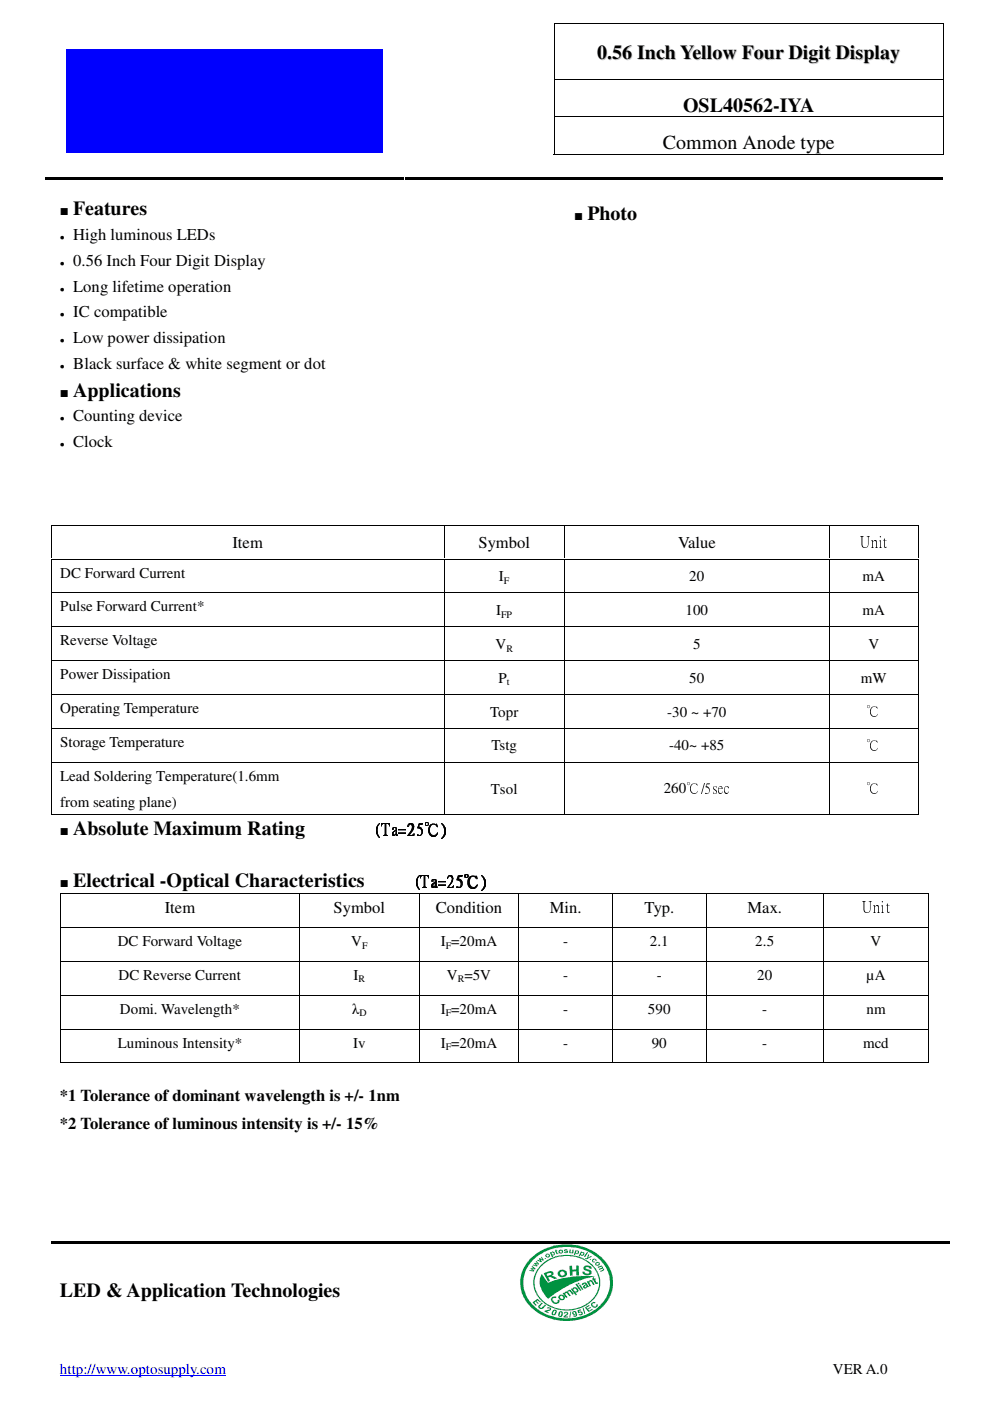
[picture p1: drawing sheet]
<svg xmlns="http://www.w3.org/2000/svg" width="210mm" height="297mm" viewBox="0 0 210 297" stroke-linecap="round" stroke-linejoin="round" font-family="sans-serif">
<path d="M12.7 291.6h35.2" fill="none" stroke="#00f" stroke-width=".21"/>
<path d="M117.4 5h.2v.2h-.2zM117.4 16.7h.2v.2h-.2zM199.9 5h.2v.2h-.2zM199.9 16.7h.2v.2h-.2zM117.4 24.7h.2v.1h-.2zM199.9 24.7h.2v.1h-.2z" fill="#000"/>
<path d="M117.5 5.2v11.5M117.5 16.9v7.8M117.6 5.1h82.3M117.6 16.8h82.3M200 5.2v11.5M200 16.9v7.8M117.5 24.8v7.8M117.6 24.8h82.3M200 24.8v7.8" fill="none" stroke="#000" stroke-width=".21"/>
<path d="M14 10.4h67.2v22h-67.2z" fill-rule="evenodd" fill="#0000fe"/>
<g fill="#000">
<path d="M9.7 37.6h75.9v.5h-75.9zM85.9 37.6h.5v.5h-.5zM86.4 37.6h30.9v.5h-30.9zM117.3 32.6l.1 .2zM117.4 32.6h.2v.2h-.2zM117.6 37.6h.5v.5h-.5zM118.1 37.6h81.8v.5h-81.8zM199.9 32.6h.2v.2h-.2zM10.8 111.3h.2v.1h-.2zM10.8 118.4h.2v.2h-.2zM94.1 111.3h.1v.1h-.1zM94.1 118.4h.1v.2h-.1z"/>
<path d="M119.6 111.3h.2v.1h-.2zM119.6 118.4h.2v.2h-.2zM175.8 111.3h.1v.1h-.1zM175.8 118.4h.1v.2h-.1zM194.6 111.3h.2v.1h-.2zM194.6 118.4h.2v.2h-.2zM10.8 125.6h.2v.2h-.2zM10.8 132.8h.2v.2h-.2zM94.1 125.6h.1v.2h-.1zM94.1 132.8h.1v.2h-.1zM119.6 125.6h.2v.2h-.2zM119.6 132.8h.2v.2h-.2z"/>
<path d="M175.8 125.6h.1v.2h-.1zM175.8 132.8h.1v.2h-.1zM194.6 125.6h.2v.2h-.2zM194.6 132.8h.2v.2h-.2zM10.8 140h.2v.1h-.2zM10.8 147.2h.2v.1h-.2zM10.8 154.3h.2v.2h-.2zM94.1 140h.1v.1h-.1zM94.1 147.2h.1v.1h-.1zM94.1 154.3h.1v.2h-.1zM119.6 140h.2v.1h-.2zM119.6 147.2h.2v.1h-.2z"/>
<path d="M119.6 154.3h.2v.2h-.2zM175.8 140h.1v.1h-.1zM175.8 147.2h.1v.1h-.1zM175.8 154.3h.1v.2h-.1zM194.6 140h.2v.1h-.2zM194.6 147.2h.2v.1h-.2zM194.6 154.3h.2v.2h-.2zM10.8 161.5h.2v.2h-.2zM10.8 172.7h.2v.1h-.2zM94.1 161.5h.1v.2h-.1zM94.1 172.7h.1v.1h-.1zM119.6 161.5h.2v.2h-.2z"/>
<path d="M119.6 172.7h.2v.1h-.2zM175.8 161.5h.1v.2h-.1zM175.8 172.7h.1v.1h-.1zM194.6 161.5h.2v.2h-.2zM194.6 172.7h.2v.1h-.2zM12.7 189.4h.2v.1h-.2zM12.7 196.6h.2v.1h-.2zM63.4 189.4h.2v.1h-.2zM63.4 196.6h.2v.1h-.2zM88.8 189.4h.2v.1h-.2zM88.8 196.6h.2v.1h-.2zM109.9 189.4h.2v.1h-.2z"/>
<path d="M109.9 196.6h.2v.1h-.2zM129.8 189.4h.2v.1h-.2zM129.8 196.6h.2v.1h-.2zM149.6 189.4h.2v.1h-.2zM149.6 196.6h.2v.1h-.2zM174.5 189.4h.2v.1h-.2zM174.5 196.6h.2v.1h-.2zM196.8 189.4h.1v.1h-.1zM196.8 196.6h.1v.1h-.1zM12.7 203.7h.2v.2h-.2zM12.7 210.9h.2v.2h-.2zM12.7 218.1h.2v.2h-.2z"/>
<path d="M63.4 203.7h.2v.2h-.2zM63.4 210.9h.2v.2h-.2zM63.4 218.1h.2v.2h-.2zM88.8 203.7h.2v.2h-.2zM88.8 210.9h.2v.2h-.2zM88.8 218.1h.2v.2h-.2zM109.9 203.7h.2v.2h-.2zM109.9 210.9h.2v.2h-.2zM109.9 218.1h.2v.2h-.2zM129.8 203.7h.2v.2h-.2zM129.8 210.9h.2v.2h-.2zM129.8 218.1h.2v.2h-.2z"/>
<path d="M149.6 203.7h.2v.2h-.2zM149.6 210.9h.2v.2h-.2zM149.6 218.1h.2v.2h-.2zM174.5 203.7h.2v.2h-.2zM174.5 210.9h.2v.2h-.2zM174.5 218.1h.2v.2h-.2zM196.8 203.7h.1v.2h-.1zM196.8 210.9h.1v.2h-.1zM196.8 218.1h.1v.2h-.1zM12.7 225.3h.2v.1h-.2zM63.4 225.3h.2v.1h-.2zM88.8 225.3h.2v.1h-.2z"/>
<path d="M109.9 225.3h.2v.1h-.2zM129.8 225.3h.2v.1h-.2zM149.6 225.3h.2v.1h-.2zM174.5 225.3h.2v.1h-.2zM196.8 225.3h.1v.1h-.1z"/>
</g>
<g fill="none" stroke="#000" stroke-width=".21">
<path d="M117.6 32.7h82.3M10.9 111.4v7M10.9 118.6v7M11 111.3h83.1M11 118.5h83.1M94.1 111.4v7M94.1 118.6v7M94.2 111.3h25.4M94.2 118.5h25.4M119.7 111.4v7M119.7 118.6v7M119.8 111.3h56"/>
<path d="M119.8 118.5h56M175.9 111.4v7M175.9 118.6v7M175.9 111.3h18.7M175.9 118.5h18.7M194.7 111.4v7M194.7 118.6v7M10.9 125.8v7M10.9 133v7M11 125.7h83.1M11 132.9h83.1M94.1 125.8v7"/>
<path d="M94.1 133v7M94.2 125.7h25.4M94.2 132.9h25.4M119.7 125.8v7M119.7 133v7M119.8 125.7h56M119.8 132.9h56M175.9 125.8v7M175.9 133v7M175.9 125.7h18.7M175.9 132.9h18.7M194.7 125.8v7"/>
<path d="M194.7 133v7M10.9 140.1v7.1M10.9 147.3v7M10.9 154.5v7M11 140h83.1M11 147.2h83.1M11 154.4h83.1M94.1 140.1v7.1M94.1 147.3v7M94.1 154.5v7M94.2 140h25.4M94.2 147.2h25.4"/>
<path d="M94.2 154.4h25.4M119.7 140.1v7.1M119.7 147.3v7M119.7 154.5v7M119.8 140h56M119.8 147.2h56M119.8 154.4h56M175.9 140.1v7.1M175.9 147.3v7M175.9 154.5v7M175.9 140h18.7M175.9 147.2h18.7"/>
<path d="M175.9 154.4h18.7M194.7 140.1v7.1M194.7 147.3v7M194.7 154.5v7M10.9 161.7v11M11 161.6h83.1M11 172.8h83.1M94.1 161.7v11M94.2 161.6h25.4M94.2 172.8h25.4M119.7 161.7v11M119.8 161.6h56"/>
<path d="M119.8 172.8h56M175.9 161.7v11M175.9 161.6h18.7M175.9 172.8h18.7M194.7 161.7v11M12.8 189.5v7.1M12.8 196.7v7M12.9 189.4h50.5M12.9 196.6h50.5M63.5 189.5v7.1M63.5 196.7v7M63.6 189.4h25.2"/>
<path d="M63.6 196.6h25.2M88.9 189.5v7.1M88.9 196.7v7M89 189.4h20.9M89 196.6h20.9M110 189.5v7.1M110 196.7v7M110.1 189.4h19.7M110.1 196.6h19.7M129.9 189.5v7.1M129.9 196.7v7M130 189.4h19.6"/>
<path d="M130 196.6h19.6M149.7 189.5v7.1M149.7 196.7v7M149.8 189.4h24.7M149.8 196.6h24.7M174.6 189.5v7.1M174.6 196.7v7M174.7 189.4h22.1M174.7 196.6h22.1M196.8 189.5v7.1M196.8 196.7v7M12.8 203.9v7"/>
<path d="M12.8 211.1v7M12.8 218.3v7M12.9 203.8h50.5M12.9 211h50.5M12.9 218.2h50.5M63.5 203.9v7M63.5 211.1v7M63.5 218.3v7M63.6 203.8h25.2M63.6 211h25.2M63.6 218.2h25.2M88.9 203.9v7"/>
<path d="M88.9 211.1v7M88.9 218.3v7M89 203.8h20.9M89 211h20.9M89 218.2h20.9M110 203.9v7M110 211.1v7M110 218.3v7M110.1 203.8h19.7M110.1 211h19.7M110.1 218.2h19.7M129.9 203.9v7"/>
<path d="M129.9 211.1v7M129.9 218.3v7M130 203.8h19.6M130 211h19.6M130 218.2h19.6M149.7 203.9v7M149.7 211.1v7M149.7 218.3v7M149.8 203.8h24.7M149.8 211h24.7M149.8 218.2h24.7M174.6 203.9v7"/>
<path d="M174.6 211.1v7M174.6 218.3v7M174.7 203.8h22.1M174.7 211h22.1M174.7 218.2h22.1M196.8 203.9v7M196.8 211.1v7M196.8 218.3v7M12.9 225.3h50.5M63.6 225.3h25.2M89 225.3h20.9M110.1 225.3h19.7"/>
<path d="M130 225.3h19.6M149.8 225.3h24.7M174.7 225.3h22.1"/>
</g>
<g fill="#009240">
<path d="M112.9 266.5a7.2 7.2 0 0 0 1 11.7 11.1 11.1 0 0 0 14.7-2.1 7.2 7.2 0 0 0-2.2-10.4l-.8-.5a11.6 11.6 0 0 0-4.4-1.3h-2a10.5 10.5 0 0 0-6.3 2.6zM113 267.1a10.4 10.4 0 0 1 15 .9 6.9 6.9 0 0 1-2.7 10.3 10.3 10.3 0 0 1-13.5-3 6.6 6.6 0 0 1 1.2-8.2z" fill-rule="evenodd"/>
<path d="M114.5 268.4a5.3 5.3 0 0 0 1.7 8.5l2.2 .8 2.5 .1a6.8 6.8 0 0 0 6.4-5.3v-1.1a7 7 0 0 0-8.2-5.3 7.4 7.4 0 0 0-4.6 2.3zM114.7 268.6a7.6 7.6 0 0 1 11.8 1.1l.5 1.4v1.4a6.4 6.4 0 0 1-6.5 5.1 6.5 6.5 0 0 1-7.2-5.4l.2-1.6 .5-1.1z" fill-rule="evenodd"/>
<path d="M114.8 270.2l.1-.1 1.3 1.8a21.2 21.2 0 0 1 10-1.3 21.7 21.7 0 0 0-10 4.8 4.7 4.7 0 0 1-1.5-4.9z" fill-rule="evenodd"/>
<path d="M115.3 270l.9-.4a.69 .69 0 0 1 .7-.1 .69 .69 0 0 1 .4 .7l-.3 .3 1.2 .5-.6 .2-.8-.4h-.5l.3 .8-.4 .1zM115.9 270.1l.2 .5 .8-.4-.2-.3z" fill-rule="evenodd"/>
<path d="M118.4 269.5a.95 .95 0 0 1 1.3-.2 .95 .95 0 0 1 .4 1.1 1.04 1.04 0 0 1-1.8-.2l-.1-.3zM118.8 270a.47 .47 0 0 0 .9 0 .47 .47 0 0 0-.9 0z" fill-rule="evenodd"/>
<path d="M120.7 268.4h.6v.8h.9v-.9l.5 .1 .1 2h-.6v-.9l-.8 .1v.8l-.5 .1z" fill-rule="evenodd"/>
<path d="M123.8 268.5h.1a1.15 1.15 0 0 1 1.6 .4v.1h-.5l-.2-.3h-.6a.95 .95 0 0 0 .9 .6l.3 .3a1 1 0 0 1-.9 .9 1 1 0 0 1-1-.7v-.2l.5 .1a.52 .52 0 0 0 .8 .3h.1a.25 .25 0 0 0 0-.4 .25 .25 0 0 0-.3-.1 .73 .73 0 0 1-.8-1z" fill-rule="evenodd"/>
<path d="M112.9 276.1l1.1-.7 .7 .6-.2 .1-.5-.4-.3 .1 .5 .5-.2 .1-.4-.4-.3 .2 .5 .5-.2 .2z" fill-rule="evenodd"/>
<path d="M114.2 276.8l.7-.6 .2 .1-.5 .5a.28 .28 0 0 0 0 .5 .28 .28 0 0 0 .4-.2l.5-.5 .3 .2-.5 .5a.59 .59 0 0 1-.8 .2 .59 .59 0 0 1-.3-.7z" fill-rule="evenodd"/>
<path d="M116 277.3l.5-.1a.43 .43 0 0 1 .3 .5 .43 .43 0 0 1-.6 .3h-.3l.5 .3-.2 .1-.8-.4 1.1-.3v-.3l-.3 .1z" fill-rule="evenodd"/>
<path d="M117.2 277.9a.47 .47 0 0 1 .8-.1 .47 .47 0 0 1-.1 .8l-.3 .2h-.4a.54 .54 0 0 1-.3-.4 .54 .54 0 0 1 .3-.5zM117.5 278l-.2 .6a.49 .49 0 0 0 .4-.7z" fill-rule="evenodd"/>
<path d="M118.5 278.3a.47 .47 0 0 1 .4-.3 .47 .47 0 0 1 .4 .3v.4a.53 .53 0 0 1-.7 .4 .53 .53 0 0 1-.1-.8zM118.8 278.3l-.1 .7a.4 .4 0 0 0 .4-.3 .4 .4 0 0 0-.2-.5z" fill-rule="evenodd"/>
<path d="M119.6 278.2a.47 .47 0 0 1 .8 .1 .47 .47 0 0 1-.4 .7l-.1 .1h.5v.2h-.9v-.2l.7-.5-.1-.3-.6 .2z" fill-rule="evenodd"/>
<path d="M120.9 278.1l.2-.1-.2 1.3h-.2z" fill-rule="evenodd"/>
<path d="M121.4 278.1a.6 .6 0 0 1 .9 .3 .6 .6 0 0 1-.5 .8l-.3-.2h.5l.1-.4-.2 .2-.4-.1-.2-.3zM121.5 278.4a.25 .25 0 0 0 .5 0 .25 .25 0 0 0-.5 0z" fill-rule="evenodd"/>
<path d="M122.4 277.8l.7-.2 .1 .2-.5 .2 .1 .2a.46 .46 0 0 1 .5-.1 .46 .46 0 0 1 .3 .4l-.2 .3-.3 .1-.4-.2h.5l.1-.2a.42 .42 0 0 0-.7-.1z" fill-rule="evenodd"/>
<path d="M123.5 277.4l.2-.1 .4 1.2-.2 .1z" fill-rule="evenodd"/>
<path d="M124 277.2l.9-.5 .1 .2-.6 .3 .1 .3 .6-.4 .2 .2-.6 .3 .2 .3 .7-.4 .1 .2-.9 .5z" fill-rule="evenodd"/>
<path d="M125.6 276.2l.3-.1h.4l-.2 .3a.34 .34 0 0 0-.5 .2 .34 .34 0 0 0 .3 .4h.5v-.4l.3-.1a.66 .66 0 0 1-.8 .8 .66 .66 0 0 1-.3-1.1z" fill-rule="evenodd"/>
<path d="M117 275.1a.85 .85 0 0 1 1-.1l-.2 .3-.3-.1a.43 .43 0 0 0-.4 .4 .43 .43 0 0 0 .4 .4 .41 .41 0 0 0 .5 .2 .41 .41 0 0 0 .2-.6l.3-.1a.75 .75 0 0 1-.3 1 .75 .75 0 0 1-1-.3 .7 .7 0 0 1-.2-1.1z" fill-rule="evenodd"/>
<path d="M118.6 274.6a.68 .68 0 0 1 1 0 .68 .68 0 0 1-.1 1l-.6 .1a.62 .62 0 0 1-.5-.5 .62 .62 0 0 1 .2-.6zM118.8 274.8l-.1 .1a.42 .42 0 0 0 .6 .5 .38 .38 0 0 0 0-.5 .38 .38 0 0 0-.5-.1z" fill-rule="evenodd"/>
<path d="M119.3 274.2l.2-.1 .2 .1a.61 .61 0 0 1 .7-.4 .42 .42 0 0 1 .3-.3 .42 .42 0 0 1 .5 .2l.5 .6-.3 .2-.6-.7-.3 .1 .5 .8-.3 .1-.5-.6a.21 .21 0 0 0-.3 0 .21 .21 0 0 0 0 .2l.5 .6-.3 .2z" fill-rule="evenodd"/>
<path d="M121 273.3l.3-.2 .2 .2a.6 .6 0 0 1 .8-.2 .6 .6 0 0 1 .1 .9h-.4l.3 .5-.2 .2zM121.7 273.2a.37 .37 0 0 0 .1 .5 .37 .37 0 0 0 .5-.1 .42 .42 0 0 0-.6-.4z" fill-rule="evenodd"/>
<path d="M122 272.3l.3-.1 1 1.4-.3 .1z" fill-rule="evenodd"/>
<path d="M122.4 272.1l.3-.2 .2 .3-.3 .1zM122.7 272.5l.3-.2 .7 1-.3 .2z" fill-rule="evenodd"/>
<path d="M123.5 272.1l.2-.1a.79 .79 0 0 1 1.1 .7l.1 .1h-.4a.45 .45 0 0 1-.5 .4 .45 .45 0 0 1-.4-.4l.5-.5a.22 .22 0 0 0-.2-.1 .22 .22 0 0 0-.2 .2l-.3 .1zM124 272.7a.24 .24 0 0 0 .4 0 .24 .24 0 0 0-.4 0z" fill-rule="evenodd"/>
<path d="M124.4 271.7l.3-.1 .1 .1a.46 .46 0 0 1 .4-.3 .46 .46 0 0 1 .5 .3l.4 .6-.3 .2-.3-.6-.4-.2-.2 .2 .4 .8-.3 .1z" fill-rule="evenodd"/>
<path d="M125.8 270.7l.2 .4 .2-.1 .2 .3h-.2l.2 .6h.3l.1 .2a.45 .45 0 0 1-.7-.2l-.5-.6z" fill-rule="evenodd"/>
<path d="M112.8 268.4l.7 .5v.3l-.7-.2 .5 .4-.1 .2-1-.1 .1-.2 .6 .1-.4-.4 .1-.1h.6l-.5-.3z" fill-rule="evenodd"/>
<path d="M113.6 267.5l.1-.2 .6 .7-.1 .1-.6-.1 .4 .4-.2 .1-.9-.2 .2-.2 .6 .2-.5-.4 .2-.2 .6 .2z" fill-rule="evenodd"/>
<path d="M113.8 267.2l.2-.1 .6 .3-.3-.5 .1-.2 .6 .3-.3-.4 .2-.2 .4 .8-.2 .1-.5-.3 .3 .5-.2 .1z" fill-rule="evenodd"/>
<path d="M115.4 266.8l.3-.1 .1 .2-.2 .1z" fill-rule="evenodd"/>
<path d="M115.7 266.3a.46 .46 0 0 1 .9 0 .46 .46 0 0 1-.9 0zM115.9 266.2a.25 .25 0 0 0 .5 0 .25 .25 0 0 0-.5 0z" fill-rule="evenodd"/>
<path d="M116.6 265.6l.2-.1v.1a.39 .39 0 0 1 .5-.3 .39 .39 0 0 1 .3 .5 .39 .39 0 0 1-.5 .3l.2 .4-.2 .1zM117 265.8a.22 .22 0 0 0 .4 0 .22 .22 0 0 0-.4 0z" fill-rule="evenodd"/>
<path d="M117.7 265l.2-.1 .1 .2h.2v.2h-.2l.2 .4 .2 .1-.1 .1h-.3l-.3-.5z" fill-rule="evenodd"/>
<path d="M118.5 265.1a.47 .47 0 0 1 .7-.1 .47 .47 0 0 1 0 .7 .47 .47 0 0 1-.7-.1l-.1-.2zM118.7 265.4a.25 .25 0 0 0 .5 0 .25 .25 0 0 0-.5 0z" fill-rule="evenodd"/>
<path d="M119.6 265l.3-.1h.4l.1 .2-.4-.1-.2 .1 .6 .2v.2l-.3 .2-.4-.1-.2-.1 .5 .1 .2-.2-.5-.1z" fill-rule="evenodd"/>
<path d="M120.8 264.9h.2v.7l.3-.1 .1-.5h.2l-.1 .7-.3-.1a.34 .34 0 0 1-.5-.2z" fill-rule="evenodd"/>
<path d="M122 265l.7 .2 .1 .1a.47 .47 0 0 1-.5 .6l-.3-.2-.1 .4h-.2zM122.2 265.3l-.1 .3 .3 .1 .1-.4z" fill-rule="evenodd"/>
<path d="M123.2 265.3l.2 .1v.1h.4l.1 .5-.3 .2h-.3l-.2-.2-.2 .4-.2-.1zM123.2 265.8a.25 .25 0 0 0 .5 0 .25 .25 0 0 0-.5 0z" fill-rule="evenodd"/>
<path d="M124.5 265.5l.2 .1-.7 .9-.2-.1z" fill-rule="evenodd"/>
<path d="M124.7 265.9l.2 .2-.2 .5 .6-.3 .2 .1-1.1 .6-.3-.1v-.2h.4z" fill-rule="evenodd"/>
<path d="M125.1 266.9l.2 .1-.1 .2-.2-.2z" fill-rule="evenodd"/>
<path d="M125.6 267.1v-.1a.5 .5 0 0 1 .9 .3l-.1 .1-.2-.2a.27 .27 0 0 0-.3-.1 .27 .27 0 0 0-.1 .4h.2l.2 .1-.2 .1a.41 .41 0 0 1-.4-.2 .41 .41 0 0 1 0-.4z" fill-rule="evenodd"/>
<path d="M126.3 267.9a.45 .45 0 0 1 .9 0 .45 .45 0 0 1-.9 0zM126.5 267.8a.24 .24 0 0 0 .1 .4 .24 .24 0 0 0 .3-.1v-.3z" fill-rule="evenodd"/>
<path d="M126.7 268.6l.9-.3 .3 .6a.22 .22 0 0 1 .2 .2 .22 .22 0 0 1-.1 .3l-.7 .3v-.2l.5-.3v-.2l-.7 .2-.1-.2 .6-.2v-.2l-.8 .2z" fill-rule="evenodd"/>
</g>
<path d="M10.8 263.2h63.7v.5h-63.7zM74.5 263.2h.5v.5h-.5zM75 263.2h33.2v.5h-33.2zM108.2 263.2h.5v.5h-.5zM108.7 263.2h23.5v.5h-23.5zM132.2 263.2h.5v.5h-.5zM132.7 263.2h34v.5h-34zM166.7 263.2h.5v.5h-.5zM167.2 263.2h34.1v.5h-34.1z" fill="#000"/>
<text font-size="4.2" fill="#c0c0c0" x="126.8" y="12.7">0.56 Inch Yellow Four Digit Display</text>
<g font-size="4.2">
<text x="144.8" y="23.7">OSL40562-IYA</text>
<text x="140.5" y="31.6">Common Anode type</text>
<text x="15.5" y="45.6">Features</text>
<text x="124.5" y="46.6">Photo</text>
<text x="15.5" y="84.2">Applications</text>
<text x="15.5" y="177">Absolute Maximum Rating</text>
<text x="15.5" y="188">Electrical -Optical Characteristics</text>
<text x="12.7" y="275">LED &amp; Application Technologies</text>
</g>
<g font-size="3.7">
<text x="79.5" y="177">(Ta=25℃</text>
<text x="79.6" y="177">(Ta=25℃)</text>
<text x="87.9" y="188">(Ta=25℃</text>
<text x="88" y="188">(Ta=25℃)</text>
</g>
<g font-size="3.5">
<text x="15.5" y="50.8">High luminous LEDs</text>
<text x="15.5" y="56.3">0.56 Inch Four Digit Display</text>
<text x="15.5" y="61.8">Long lifetime operation</text>
<text x="15.5" y="67.3">IC compatible</text>
<text x="15.5" y="72.8">Low power dissipation</text>
<text x="15.5" y="78.3">Black surface &amp; white segment or dot</text>
<text x="15.5" y="89.3">Counting device</text>
<text x="15.5" y="94.8">Clock</text>
<text x="49.3" y="116.2">Item</text>
<text x="101.4" y="116.2">Symbol</text>
<text x="143.8" y="116.2">Value</text>
<text x="182.3" y="116">Unit</text>
<text x="34.9" y="193.5">Item</text>
<text x="70.7" y="193.5">Symbol</text>
<text x="92.4" y="193.5">Condition</text>
<text x="116.6" y="193.5">Min.</text>
<text x="136.7" y="193.5">Typ.</text>
<text x="158.5" y="193.5">Max.</text>
<text x="182.8" y="193.3">Unit</text>
<text x="12.7" y="233.3">*1 Tolerance of dominant wavelength is +/- 1nm</text>
<text x="12.7" y="239.4">*2 Tolerance of luminous intensity is +/- 15%</text>
</g>
<g font-size="3.2">
<text x="12.7" y="45.6">■</text>
<text x="121.8" y="46.6">■</text>
<text x="12.7" y="84.2">■</text>
<text x="12.8" y="122.5">DC Forward Current</text>
<text x="105.8" y="123.2">I</text>
<text x="146.1" y="123.2">20</text>
<text x="182.9" y="123.2">mA</text>
<text x="12.8" y="129.6">Pulse Forward Current*</text>
<text x="105.2" y="130.4">I</text>
<text x="145.3" y="130.4">100</text>
<text x="182.9" y="130.4">mA</text>
<text x="12.8" y="136.8">Reverse Voltage</text>
<text x="105" y="137.6">V</text>
<text x="146.9" y="137.6">5</text>
<text x="184.1" y="137.6">V</text>
<text x="12.8" y="144">Power Dissipation</text>
<text x="105.7" y="144.7">P</text>
<text x="146.1" y="144.7">50</text>
<text x="182.5" y="144.7">mW</text>
<text x="12.8" y="151.2">Operating Temperature</text>
<text x="103.9" y="151.9">Topr</text>
<text x="141.5" y="151.9">-30 ~ +70</text>
<text x="183.7" y="151.8">℃</text>
<text x="12.8" y="158.3">Storage Temperature</text>
<text x="104.2" y="159.1">Tstg</text>
<text x="141.9" y="159.1">-40~ +85</text>
<text x="183.7" y="158.9">℃</text>
<text x="12.8" y="165.5">Lead Soldering Temperature(1.6mm</text>
<text x="12.8" y="171">from seating plane)</text>
<text x="104.1" y="168.3">Tsol</text>
<text x="140.7" y="168.1">260℃/5sec</text>
<text x="183.7" y="168.1">℃</text>
<text x="12.7" y="177">■</text>
<text x="12.7" y="188">■</text>
<text x="25" y="200.6">DC Forward Voltage</text>
<text x="74.5" y="200.6">V</text>
<text x="93.5" y="200.6">I =20mA</text>
<text x="119.4" y="200.6">-</text>
<text x="137.8" y="200.6">2.1</text>
<text x="160.1" y="200.6">2.5</text>
<text x="184.6" y="200.6">V</text>
<text x="25.1" y="207.7">DC Reverse Current</text>
<text x="75" y="207.7">I</text>
<text x="94.7" y="207.7">V =5V</text>
<text x="119.4" y="207.7">-</text>
<text x="139.3" y="207.7">-</text>
<text x="160.5" y="207.7">20</text>
<text x="183.7" y="207.7">µA</text>
<text x="25.4" y="214.9">Domi. Wavelength*</text>
<text x="74.7" y="214.9">λ</text>
<text x="93.5" y="214.9">I =20mA</text>
<text x="119.4" y="214.9">-</text>
<text x="137.4" y="214.9">590</text>
<text x="161.6" y="214.9">-</text>
<text x="183.7" y="214.9">nm</text>
<text x="25" y="222.1">Luminous Intensity*</text>
<text x="74.9" y="222.1">Iv</text>
<text x="93.5" y="222.1">I =20mA</text>
<text x="119.4" y="222.1">-</text>
<text x="138.2" y="222.1">90</text>
<text x="161.6" y="222.1">-</text>
<text x="183" y="222.1">mcd</text>
<text x="176.6" y="291.2">VER A.0</text>
</g>
<text font-size="3.2" fill="#00f" x="12.7" y="291.2">http://www.optosupply.com</text>
<g font-size="2.1">
<text x="106.8" y="123.8">F</text>
<text x="106.3" y="130.9">FP</text>
<text x="107.4" y="138.1">R</text>
<text x="107.5" y="145.3">t</text>
<text x="76.8" y="201.1">F</text>
<text x="94.5" y="201.1">F</text>
<text x="76" y="208.3">R</text>
<text x="97.1" y="208.3">R</text>
<text x="76.2" y="215.5">D</text>
<text x="94.5" y="215.5">F</text>
<text x="94.5" y="222.7">F</text>
</g>
<g font-size="1.8">
<text x="12.7" y="50.8">●</text>
<text x="12.7" y="56.3">●</text>
<text x="12.7" y="61.8">●</text>
<text x="12.7" y="67.3">●</text>
<text x="12.7" y="72.8">●</text>
<text x="12.7" y="78.3">●</text>
<text x="12.7" y="89.3">●</text>
<text x="12.7" y="94.8">●</text>
</g>
</svg>
